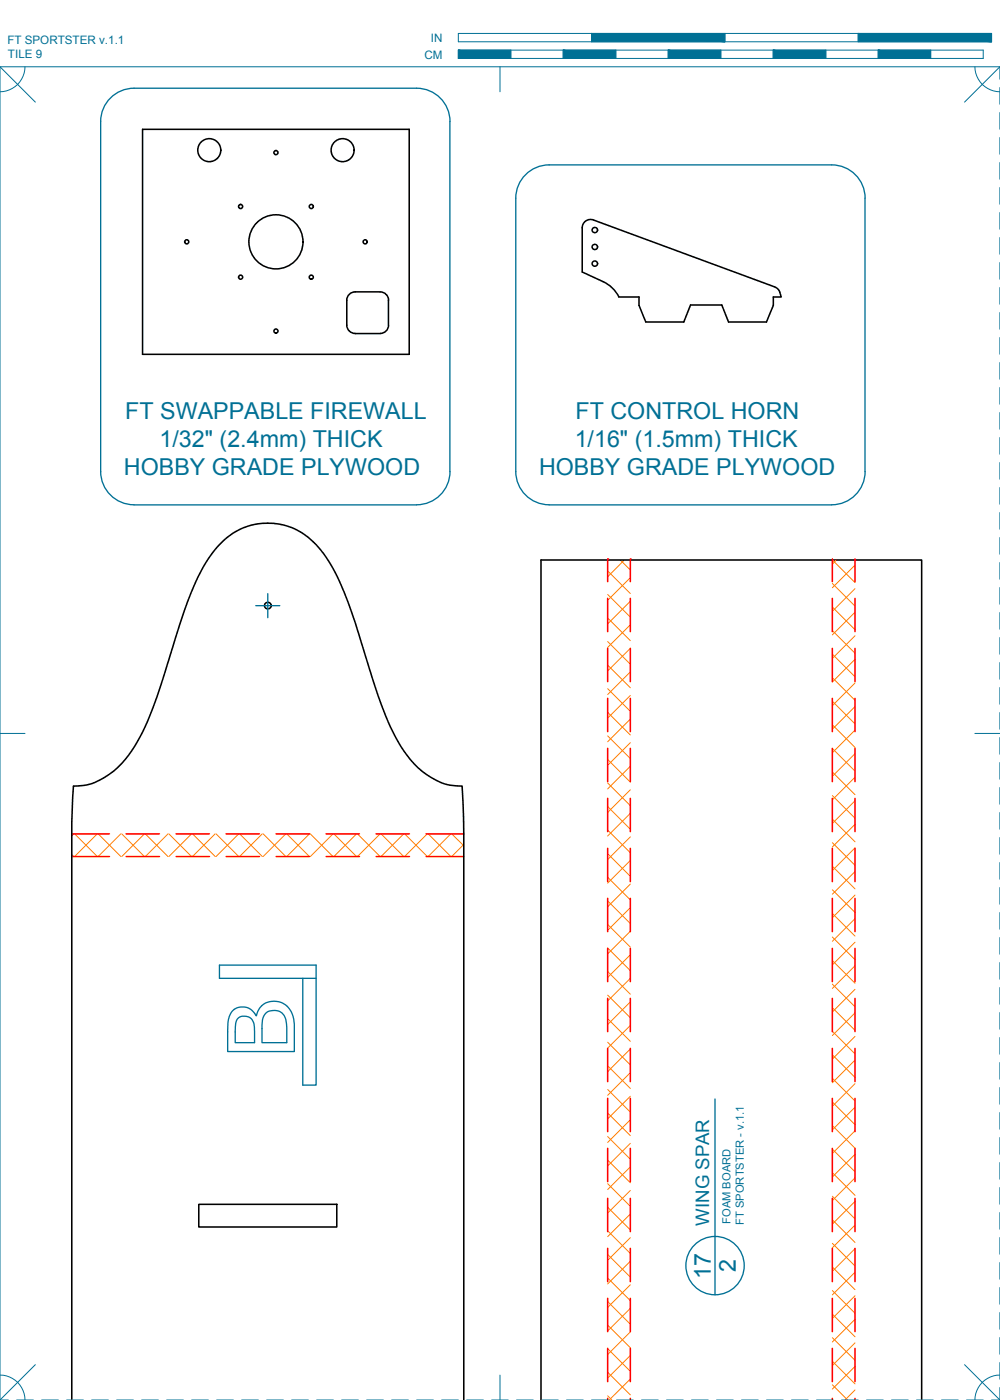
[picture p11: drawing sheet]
<svg xmlns="http://www.w3.org/2000/svg" width="190mm" height="267mm" viewBox="0 0 190 267" stroke-linecap="round" stroke-linejoin="round" font-family="sans-serif">
<!-- layer: 01 CUT -->
<g fill="none" stroke="#000" stroke-width=".3">
<path d="M27.2 24.6h50.8v42.9h-50.8zM67.6 55.6h4.8M67.7 55.6a1.59 1.59 0 0 0-1.6 1.6v4.7a1.59 1.59 0 0 0 1.6 1.6M72.4 55.6a1.59 1.59 0 0 1 1.6 1.6v4.8a1.54 1.54 0 0 1-1.6 1.5M114.9 53.7l-4-1.9v-8.4a1.58 1.58 0 0 1 2.2-1.5l34.5 12.8a2.01 2.01 0 0 1 1.2 1.9h-1.5v1.6l-1.3 3.1h-7.2l-1.3-3.2h-5.9l-1.3 3.2h-7.3l-1.3-3.1v-1.6h-3.8M114.9 53.7l1.1 .6 .9 .8 1 1.5M67.6 63.5h4.8M13.7 158.9v107.8M13.7 158.8l.3-9.1a11.4 11.4 0 0 0 8.4-3.5 30.7 30.7 0 0 0 6.8-11.6l3.3-9.9a81.6 81.6 0 0 1 6.2-16.6 16 16 0 0 1 7.7-7.6 12.5 12.5 0 0 1 14.6 4.1 36.7 36.7 0 0 1 6 12.1l.7 2a182.5 182.5 0 0 0 6.2 18.8 23.4 23.4 0 0 0 7.3 10 10.4 10.4 0 0 0 6.8 2.3l.3 9.1v107.8M37.9 229.4h26.3v4.3h-26.3zM103.1 266.7v-160h72.5v160"/>
<circle cx="39.9" cy="28.6" r="2.19"/>
<circle cx="45.8" cy="39.3" r=".39"/>
<circle cx="52.6" cy="29.1" r=".39"/>
<circle cx="59.3" cy="39.3" r=".39"/>
<circle cx="65.3" cy="28.6" r="2.19"/>
<circle cx="35.6" cy="46.1" r=".39"/>
<circle cx="45.8" cy="52.8" r=".39"/>
<circle cx="52.6" cy="46.1" r="5.2"/>
<circle cx="59.3" cy="52.8" r=".39"/>
<circle cx="69.6" cy="46.1" r=".39"/>
<circle cx="113.3" cy="47" r=".51"/>
<circle cx="113.3" cy="50.2" r=".51"/>
<circle cx="113.3" cy="43.8" r=".51"/>
<circle cx="52.6" cy="63.1" r=".39"/>
<circle cx="51" cy="115.4" r=".64"/>
</g>
<!-- layer: 06 CAVITY -->
<g fill="none" stroke="#ff7f00" stroke-width=".19">
<path d="M115.8 117.7l4.3 4.3M115.8 113.2l4.3 4.4M115.8 108.8l4.3 4.3M118.2 106.7l1.9 1.9M118.9 106.7l-3.1 3.2M120.1 110l-4.3 4.4M120.1 114.5l-4.3 4.4M120.1 119l-4.3 4.3M158.6 115.6l4.3 4.4M158.6 111.1l4.3 4.4M158.6 106.7l4.3 4.3M159.3 106.7l-.7 .8"/>
<path d="M162.9 107.7l-4.3 4.3M162.9 112.1l-4.3 4.4M162.9 116.6l-4.3 4.3M115.8 135.7l4.3 4.3M115.8 131.2l4.3 4.3M115.8 126.7l4.3 4.3M115.8 122.2l4.3 4.3M120.1 123.5l-4.3 4.3M120.1 128l-4.3 4.3M120.1 132.5l-4.3 4.3M120.1 137l-4.3 4.3M158.6 138.1l4.3 4.3"/>
<path d="M158.6 133.6l4.3 4.3M158.6 129.1l4.3 4.3M158.6 124.6l4.3 4.3M158.6 120.1l4.3 4.3M162.9 125.6l-4.3 4.3M162.9 130.1l-4.3 4.3M162.9 134.6l-4.3 4.3M162.9 139.1l-4.3 4.3M162.9 121.1l-4.3 4.3M14 158.9l-.3 .3M14.2 158.9l4.3 4.3M18.5 158.9l-4.3 4.3"/>
<path d="M18.7 158.9l4.3 4.3M23 158.9l-4.3 4.3M23.2 158.9l4.3 4.3M27.5 158.9l-4.3 4.3M27.7 158.9l4.3 4.3M32 158.9l-4.3 4.3M32.2 158.9l4.3 4.3M36.5 158.9l-4.3 4.3M36.7 158.9l4.3 4.3M41 158.9l-4.3 4.3M41.2 158.9l4.3 4.3M45.5 158.9l-4.4 4.3"/>
<path d="M45.7 158.9l4.3 4.3M50 158.9l-4.4 4.3M50.1 158.9l4.4 4.3M54.4 158.9l-4.3 4.3M54.6 158.9l4.3 4.3M58.9 158.9l-4.3 4.3M59.1 158.9l4.3 4.3M63.4 158.9l-4.3 4.3M63.6 158.9l4.3 4.3M67.9 158.9l-4.3 4.3M68.1 158.9l4.3 4.3M72.4 158.9l-4.3 4.3"/>
<path d="M72.6 158.9l4.3 4.3M76.9 158.9l-4.3 4.3M77.1 158.9l4.3 4.3M81.4 158.9l-4.3 4.3M81.6 158.9l4.3 4.3M85.9 158.9l-4.3 4.3M86.1 158.9l2.2 2.2M115.8 158.1l4.3 4.4M115.8 153.6l4.3 4.4M115.8 149.2l4.3 4.3M115.8 144.7l4.3 4.3M115.8 140.2l4.3 4.3"/>
<path d="M120.1 141.5l-4.3 4.3M120.1 146l-4.3 4.3M120.1 150.5l-4.3 4.3M120.1 154.9l-4.3 4.4M120.1 159.4l-4.3 4.3M158.6 156l4.3 4.4M158.6 151.6l4.3 4.3M158.6 147.1l4.3 4.3M158.6 142.6l4.3 4.3M162.9 143.6l-4.3 4.3M162.9 152.5l-4.3 4.4M162.9 157l-4.3 4.4"/>
<path d="M162.9 148.1l-4.3 4.3M13.7 162.8l.4 .4M88.3 160.9l-2.3 2.3M115.8 176.1l4.3 4.3M115.8 171.6l4.3 4.3M115.8 167.1l4.3 4.3M115.8 162.6l4.3 4.3M120.1 163.9l-4.3 4.3M120.1 168.4l-4.3 4.3M120.1 172.9l-4.3 4.3M120.1 177.4l-4.3 4.3M158.6 178.5l4.3 4.3"/>
<path d="M158.6 174l4.3 4.3M158.6 169.5l4.3 4.3M158.6 165l4.3 4.3M158.6 160.5l4.3 4.3M162.9 166l-4.3 4.3M162.9 170.5l-4.3 4.3M162.9 179.5l-4.3 4.3M162.9 161.5l-4.3 4.3M162.9 175l-4.3 4.3M115.8 198.5l4.3 4.4M115.8 194.1l4.3 4.3M115.8 189.6l4.3 4.3"/>
<path d="M115.8 185.1l4.3 4.3M115.8 180.6l4.3 4.3M120.1 181.9l-4.3 4.3M120.1 186.4l-4.3 4.3M120.1 190.9l-4.3 4.3M120.1 195.3l-4.3 4.4M120.1 199.8l-4.3 4.4M158.6 196.4l4.3 4.4M158.6 192l4.3 4.3M158.6 187.5l4.3 4.3M158.6 183l4.3 4.3M162.9 184l-4.3 4.3"/>
<path d="M162.9 188.5l-4.3 4.3M162.9 193l-4.3 4.3M162.9 197.4l-4.3 4.4M115.8 216.5l4.3 4.3M115.8 212l4.3 4.3M115.8 207.5l4.3 4.4M115.8 203l4.3 4.3M120.1 204.3l-4.3 4.4M120.1 208.8l-4.3 4.3M120.1 213.3l-4.3 4.3M120.1 217.8l-4.3 4.3M158.6 218.9l4.3 4.3"/>
<path d="M158.6 214.4l4.3 4.3M158.6 209.9l4.3 4.3M158.6 205.4l4.3 4.3M158.6 200.9l4.3 4.4M162.9 206.4l-4.3 4.4M162.9 210.9l-4.3 4.3M162.9 215.4l-4.3 4.3M162.9 202l-4.3 4.3M162.9 219.9l-4.3 4.3M115.8 239l4.3 4.3M115.8 234.5l4.3 4.3M115.8 230l4.3 4.3"/>
<path d="M115.8 225.5l4.3 4.3M115.8 221l4.3 4.3M120.1 222.3l-4.3 4.3M120.1 226.8l-4.3 4.3M120.1 231.3l-4.3 4.3M120.1 235.8l-4.3 4.3M158.6 236.9l4.3 4.3M158.6 232.4l4.3 4.3M158.6 227.9l4.3 4.3M158.6 223.4l4.3 4.3M162.9 224.4l-4.3 4.3M162.9 228.9l-4.3 4.3"/>
<path d="M162.9 233.4l-4.3 4.3M162.9 237.9l-4.3 4.3M115.8 256.9l4.3 4.3M115.8 252.4l4.3 4.4M115.8 247.9l4.3 4.4M115.8 243.5l4.3 4.3M120.1 240.3l-4.3 4.3M120.1 244.8l-4.3 4.3M120.1 249.2l-4.3 4.4M120.1 253.7l-4.3 4.3M120.1 258.2l-4.3 4.3M158.6 259.3l4.3 4.3"/>
<path d="M158.6 254.8l4.3 4.3M158.6 250.3l4.3 4.4M158.6 245.9l4.3 4.3M158.6 241.4l4.3 4.3M162.9 242.4l-4.3 4.3M162.9 246.8l-4.3 4.4M162.9 251.3l-4.3 4.4M162.9 255.8l-4.3 4.3M115.8 265.9l.7 .8M115.8 261.4l4.3 4.3M120.1 262.7l-4 4M158.6 263.8l2.8 2.9"/>
<path d="M162.9 260.3l-4.3 4.3M162.9 264.8l-1.9 1.9"/>
</g>
<!-- layer: CNC -->
<path d="M115.8 106.5h.1M120.1 106.5h.1M158.6 106.7h.1M162.9 106.7h.1" fill="none" stroke="#ff003f" stroke-width=".25"/>
<!-- layer: 02 SCORE -->
<g fill="none" stroke="#f00" stroke-width=".3">
<path d="M115.8 106.5v4.3M115.8 114v6.3M120.1 106.5v4.3M120.1 114v6.3M158.6 106.5v4.3M158.6 114v6.3M162.9 106.5v4.3M162.9 114v6.3M115.8 123.5v6.4M115.8 133v6.4M120.1 123.5v6.4M120.1 133v6.4"/>
<path d="M158.6 123.5v6.4M158.6 133v6.4M162.9 123.5v6.4M162.9 133v6.4M13.7 158.9h7.1M24 158.9h6.4M33.5 158.9h6.4M43.1 158.9h6.3M52.6 158.9h6.3M62.1 158.9h6.4M71.6 158.9h6.4M81.2 158.9h7.1"/>
<path d="M115.8 142.6v6.3M115.8 152.1v6.3M120.1 142.6v6.3M120.1 152.1v6.3M158.6 142.6v6.3M158.6 152.1v6.3M162.9 142.6v6.3M162.9 152.1v6.3M13.7 163.2h7.1M24 163.2h6.4M33.5 163.2h6.4M43.1 163.2h6.3"/>
<path d="M52.6 163.2h6.3M62.1 163.2h6.4M71.6 163.2h6.4M81.2 163.2h7.1M115.8 161.6v6.4M115.8 171.1v6.4M120.1 161.6v6.4M120.1 171.1v6.4M158.6 161.6v6.4M158.6 171.1v6.4M162.9 161.6v6.4M162.9 171.1v6.4"/>
<path d="M115.8 180.7v6.3M115.8 190.2v6.3M115.8 199.7v6.4M120.1 180.7v6.3M120.1 190.2v6.3M120.1 199.7v6.4M158.6 180.7v6.3M158.6 190.2v6.3M158.6 199.7v6.4M162.9 180.7v6.3M162.9 190.2v6.3M162.9 199.7v6.4"/>
<path d="M115.8 209.2v6.4M115.8 218.8v6.3M120.1 209.2v6.4M120.1 218.8v6.3M158.6 209.2v6.4M158.6 218.8v6.3M162.9 209.2v6.4M162.9 218.8v6.3M115.8 228.3v6.3M115.8 237.8v6.4M120.1 228.3v6.3M120.1 237.8v6.4"/>
<path d="M158.6 228.3v6.3M158.6 237.8v6.4M162.9 228.3v6.3M162.9 237.8v6.4M115.8 247.3v6.4M115.8 256.9v6.3M120.1 247.3v6.4M120.1 256.9v6.3M158.6 247.3v6.4M158.6 256.9v6.3M162.9 247.3v6.4M162.9 256.9v6.3"/>
<path d="M115.8 266.4v.3M120.1 266.4v.3M158.6 266.4v.3M162.9 266.4v.3"/>
</g>
<!-- layer: 24 DIMENSIONS -->
<path d="M48.7 115.4h4.6M51 113.1v4.6" fill="none" stroke="#007095" stroke-width=".25"/>
<!-- layer: 23 NOTES -->
<g fill="none" stroke="#007095" stroke-width=".25">
<path d="M104.6 31.4h53.8a6.4 6.4 0 0 1 6.4 6.4v52a6.3 6.3 0 0 1-6.4 6.4M104.6 31.4a6.4 6.4 0 0 0-6.3 6.4v52a6.4 6.4 0 0 0 6.3 6.4M25.5 96.2h53.9M25.5 96.2a6.4 6.4 0 0 1-6.3-6.4v-66.7a6.3 6.3 0 0 1 6.3-6.3h53.9a6.4 6.4 0 0 1 6.3 6.3v66.7a6.3 6.3 0 0 1-6.3 6.4M104.6 96.2h53.8M44.2 192.7a2.86 2.86 0 0 1 4.7 .8 3.5 3.5 0 0 1 2.9-2.7 3.5 3.5 0 0 1 3.6 1.7l.4 1.1 .2 1.3 .1 5.4h-12.7v-3.7a6.1 6.1 0 0 1 .8-3.9zM45.3 194.1a1.93 1.93 0 0 1 2.2-.3 1.93 1.93 0 0 1 1 2v2.8h-3.7v-2.6a3.2 3.2 0 0 1 .5-1.9zM50.6 193a2.41 2.41 0 0 1 2.8-.3 2.41 2.41 0 0 1 1.2 2.5v3.4h-4.7v-3.5a2.94 2.94 0 0 1 .7-2.1zM57.7 186.4v20.3h2.5v-22.8h-18.4v2.5h18.4M136.2 209.4v37.3"/>
<circle cx="136.2" cy="241.1" r="5.6"/>
</g>
<!-- layer: 22 TILED -->
<g fill="none" stroke="#007095" stroke-width=".19">
<path d="M0 12.7l6.7 6.8M4.8 12.7a4.8 4.8 0 0 1-4.8 4.8M87.3 6.4h101.6v1.6h-101.6zM87.3 9.5h100v1.6h-100zM95.2 12.7v4.8M97.3 9.5v1.6M107.3 9.5v1.6M112.7 6.4v1.6M117.3 9.5v1.6M127.3 9.5v1.6M137.3 9.5v1.6M138.1 6.4v1.6"/>
<path d="M147.3 9.5v1.6M157.3 9.5v1.6M163.5 6.4v1.6M167.3 9.5v1.6M177.3 9.5v1.6M185.7 12.7a4.8 4.8 0 0 0 4.8 4.8M190.5 15.1v-2.4h-190.5v254M190.5 12.7l-6.8 6.8M190.5 16.7v3.2M190.5 21.4v3.2M190.5 26.2v3.2M190.5 31v3.1"/>
<path d="M190.5 35.7v3.2M190.5 40.5v3.2M190.5 45.3v3.1M190.5 50v3.2M190.5 54.8v3.2M190.5 59.5v3.2M190.5 64.3v3.2M190.5 69.1v3.1M190.5 73.8v3.2M190.5 78.6v3.2M190.5 83.4v3.1M190.5 88.1v3.2"/>
<path d="M190.5 92.9v3.2M190.5 97.6v3.2M190.5 102.4v3.2M190.5 107.2v3.1M190.5 111.9v3.2M190.5 116.7v3.2M0 139.7h4.8M185.7 139.7h4.8M190.5 121.5v3.1M190.5 126.2v3.2M190.5 131v3.2M190.5 135.7v3.2"/>
<path d="M190.5 140.5v3.2M190.5 145.3v3.1M190.5 150v3.2M190.5 154.8v3.2M190.5 159.6v3.1M190.5 164.3v3.2M190.5 169.1v3.2M190.5 173.8v3.2M190.5 178.6v3.2M190.5 183.4v3.1M190.5 188.1v3.2M190.5 192.9v3.2"/>
<path d="M190.5 197.7v3.1M190.5 202.4v3.2M190.5 207.2v3.2M190.5 211.9v3.2M190.5 216.7v3.2M190.5 221.5v3.1M190.5 226.2v3.2M190.5 231v3.2M190.5 235.8v3.1M6.7 260l-6.7 6.7M183.7 260l6.8 6.7M190.5 240.5v3.2"/>
<path d="M190.5 245.3v3.2M190.5 250v3.2M190.5 254.8v3.2M190.5 259.6v3.1M0 262a4.7 4.7 0 0 1 4.8 4.7M0 266.7h1.6M3.2 266.7h3.1M7.9 266.7h3.2M12.7 266.7h3.2M17.5 266.7h3.1M22.2 266.7h3.2M27 266.7h3.2"/>
<path d="M31.7 266.7h3.2M36.5 266.7h3.2M41.3 266.7h3.1M46 266.7h3.2M50.8 266.7h3.2M55.6 266.7h3.1M60.3 266.7h3.2M65.1 266.7h3.2M69.8 266.7h3.2M74.6 266.7h3.2M79.4 266.7h3.1M84.1 266.7h3.2"/>
<path d="M88.9 266.7h3.2M93.7 266.7h3.1M95.2 262v4.7M98.4 266.7h3.2M103.2 266.7h3.1M107.9 266.7h3.2M112.7 266.7h3.2M117.5 266.7h3.1M122.2 266.7h3.2M127 266.7h3.2M131.7 266.7h3.2M136.5 266.7h3.2"/>
<path d="M141.3 266.7h3.1M146 266.7h3.2M150.8 266.7h3.2M155.6 266.7h3.1M160.3 266.7h3.2M165.1 266.7h3.2M169.8 266.7h3.2M174.6 266.7h3.2M179.4 266.7h3.1M184.1 266.7h3.2M188.9 266.7h1.6M190.5 262a4.7 4.7 0 0 0-4.8 4.7"/>
<path d="M190.5 264.3v2.4"/>
</g>
<g fill="#007095" stroke="#007095" stroke-width=".19">
<path d="M163.5 6.4l25.4 1.6v-1.6zM163.5 6.4l25.4 1.6h-25.4z"/>
<path d="M112.7 6.4l25.4 1.6v-1.6zM112.7 6.4l25.4 1.6h-25.4z"/>
<path d="M167.3 9.5l10 1.6v-1.6zM167.3 9.5l10 1.6h-10z"/>
<path d="M147.3 9.5l10 1.6v-1.6zM147.3 9.5l10 1.6h-10z"/>
<path d="M127.3 9.5l10 1.6v-1.6zM127.3 9.5l10 1.6h-10z"/>
<path d="M107.3 9.5l10 1.6v-1.6zM107.3 9.5l10 1.6h-10z"/>
<path d="M87.3 9.5l10 1.6v-1.6zM87.3 9.5l10 1.6h-10z"/>
</g>
<g font-size="4.4" fill="#007095">
<text x="23.9" y="79.8">FT SWAPPABLE FIREWALL</text>
<text x="109.6" y="79.8">FT CONTROL HORN</text>
<text x="30.4" y="85.1">1/32&quot; (2.4mm) THICK</text>
<text x="109.5" y="85.1">1/16&quot; (1.5mm) THICK</text>
<text x="23.6" y="90.5">HOBBY GRADE PLYWOOD</text>
<text x="102.7" y="90.5">HOBBY GRADE PLYWOOD</text>
<text x="135.4" y="243.6" transform="rotate(-90 135.4 243.6)">17</text>
<text x="140.2" y="242.3" transform="rotate(-90 140.2 242.3)">2</text>
</g>
<text font-size="3.5" fill="#007095" x="135.1" y="233.5" transform="rotate(-90 135.1 233.5)">WING SPAR</text>
<g font-size="2.2" fill="#007095">
<text x="1.4" y="8.4">FT SPORTSTER v.1.1</text>
<text x="1.5" y="11.1">TILE 9</text>
<text x="80.8" y="11.2">CM</text>
<text x="82.1" y="8">IN</text>
</g>
<g font-size="2.1" fill="#007095">
<text x="139.1" y="233.2" transform="rotate(-90 139.1 233.2)">FOAM BOARD</text>
<text x="141.7" y="233.3" transform="rotate(-90 141.7 233.3)">FT SPORTSTER - v.1.1</text>
</g>
</svg>
